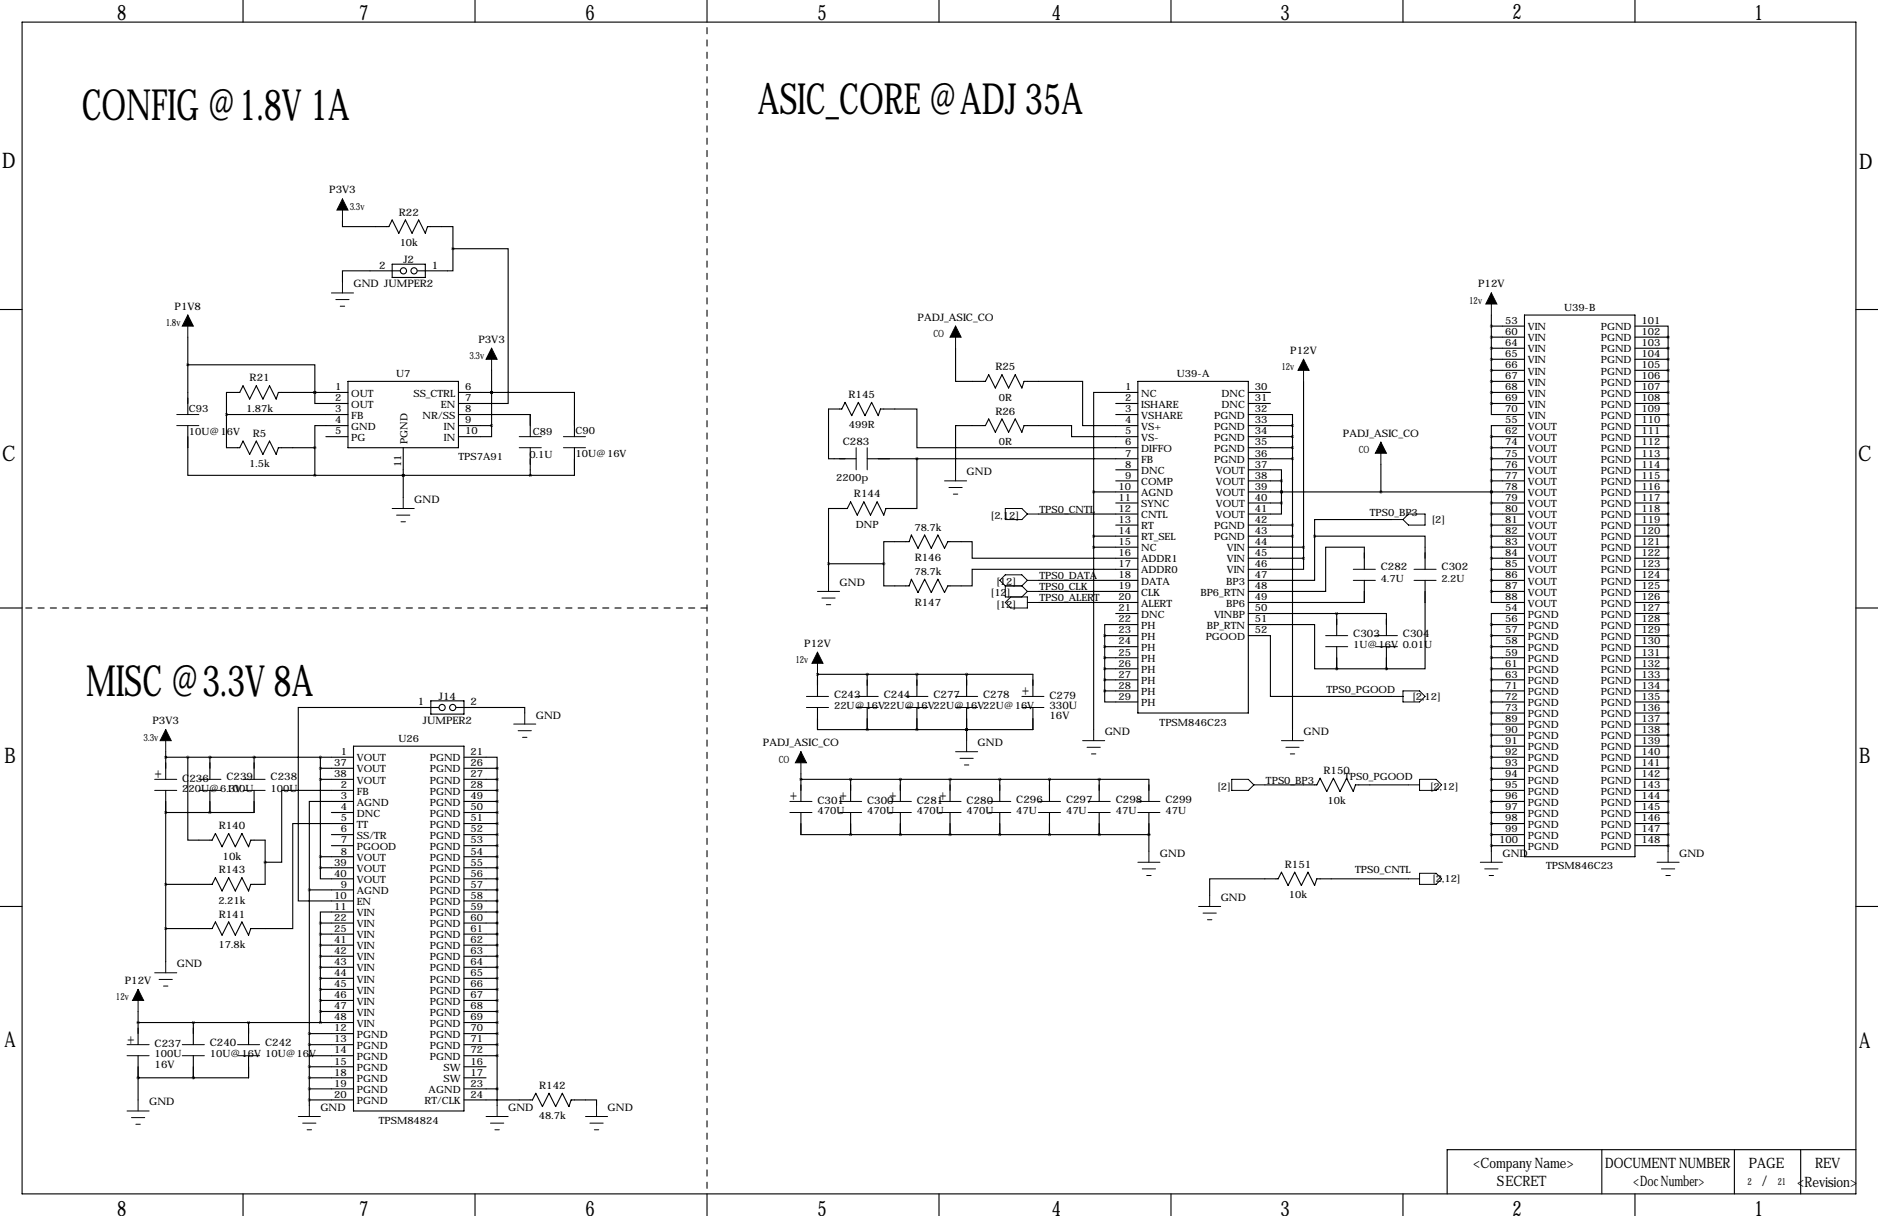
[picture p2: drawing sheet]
<svg xmlns="http://www.w3.org/2000/svg" width="432mm" height="279mm" viewBox="0 0 432 279" stroke-linecap="round" stroke-linejoin="round" font-family="sans-serif">
<g fill="none" stroke="#000" stroke-width=".25">
<path d="M5.1 5.1h421.6v269.2h-421.6zM55.9 0v5.1M109.2 0v5.1M162.6 0v5.1M215.9 0v5.1M269.2 0v5.1M322.6 0v5.1M375.9 0v5.1M78.7 50.8v1.3h10.7l.8-1.6 1.5 3.1 1.5-3.1 1.5 3.1 1.6-3.1 1.5 3.1 .5-1.5h5.8v5.1M104.1 57.2v5h-8.1M104.1 57.2h12.7v35.5h-11.4M0 71.1h5.1"/>
<path d="M43.2 77.5v17.7M90.2 60.7h7.6v3.1h-7.6zM91.9 62.2h-13.2v2.6M342.9 74.9h7.6M342.9 77.5h7.6M342.9 72.4v20.3M350.5 72.4h25.4v124.4h-25.4zM375.9 74.9h7.6v2.6M375.9 77.5h7.6M383.5 77.5v118.1M426.7 71.1h5.1M43.2 97.8v11.4h29.2"/>
<path d="M43.2 83.8h29.2v6.4M52.1 95.2h27.9M72.4 90.2h.1M72.4 90.2v2.5h7.6M80 97.8h-7.6v5.1M80 87.6h25.4v15.3h-25.4zM80 90.2h-16l-.5 1.5-1.5-3.1-1.5 3.1-1.6-3.1-1.5 3.1-1.5-3.1-.8 1.6h-3v12.7h3l.8-1.6 1.5 3.1 1.5-3.1 1.6 3.1 1.5-3.1 1.5 3.1 .5-1.5h8.4M105.4 90.2h7.6M105.4 95.2h16.5v5.1M105.4 97.8h7.6M113 97.8v2.5h-7.6M113 90.2h19.1v10.1"/>
<path d="M113 90.2h.1M113 85.1v12.7M219.7 80v7.6h6.9l.7-1.5 1.6 3.1 1.5-3.1 1.5 3.1 1.5-3.1 1.5 3.1 .6-1.6h13.4v10.2h12.7M256.5 92.7h5.1M256.5 95.2h5.1M261.6 90.2h-10.1v22.8M261.6 87.6h25.4v76.2h-25.4zM287 95.2h10.2v2.6M287 90.2h5.1M287 92.7h5.1M287 97.8h10.2M297.2 97.8v69.8"/>
<path d="M299.7 87.6v40.7M342.9 92.7v2.5h7.6M342.9 87.6h7.6M342.9 90.2h7.6M342.9 92.7h7.6M342.9 80h7.6M342.9 82.5h7.6M342.9 85.1h7.6M350.5 97.8h-7.6v2.5M375.9 87.6h7.6M375.9 90.2h7.6M375.9 92.7h7.6"/>
<path d="M375.9 95.2h7.6M375.9 97.8h7.6M375.9 80h7.6M375.9 82.5h7.6M375.9 85.1h7.6M72.4 109.2h49.5M72.4 102.9v6.3M74.9 100.3h5.1M92.7 109.2h.1M92.7 102.9v11.4M121.9 102.9v6.3M132.1 102.9v6.3h-10.2"/>
<path d="M199.4 105.4h62.2M210.8 105.4v11.4h-7.1l-.5 1.6-1.5-3.1-1.5 3.1-1.6-3.1-1.5 3.1-1.5-3.1-.8 1.5h-4.3v12.7M238.8 118.1h22.8M251.5 113h10.1M251.5 113v54.6M256.5 107.9h5.1M256.5 110.5h5.1M256.5 115.6h5.1M261.6 102.9h-50.8v-8.9h-8.4l-.5 1.5-1.5-3-1.5 3-1.5-3-1.6 3-1.5-3-.8 1.5h-3v11.4h6.3M261.6 100.3h-15.2v-2.5h-10.9l-.6 1.5-1.5-3-1.5 3-1.5-3-1.5 3-1.6-3-.7 1.5h-6.9v10.1M287 107.9h7.6v2.6M287 100.3h10.2"/>
<path d="M287 102.9h10.2M287 105.4h10.2M287 110.5h7.6M287 113h63.5M287 115.6h7.6M294.6 115.6v2.5h-7.6M294.6 113h.1M294.6 110.5v5.1M317.5 106.7v6.3M320 119.4h-17.7v3.8M342.9 113h.1M342.9 100.3h7.6"/>
<path d="M342.9 102.9h7.6M342.9 105.4h7.6M342.9 107.9h7.6M342.9 110.5h7.6M342.9 115.6h7.6M342.9 118.1h7.6M342.9 100.3v35.6M375.9 100.3h7.6M375.9 102.9h7.6M375.9 105.4h7.6M375.9 107.9h7.6M375.9 110.5h7.6"/>
<path d="M375.9 113h7.6M375.9 115.6h7.6M375.9 118.1h7.6M0 139.7h5.1M190.5 129.5v3.8M190.5 129.5h12.7M203.2 129.5v5.1h5.8l.5-1.5 1.6 3 1.5-3 1.5 3 1.5-3 1.6 3 .7-1.5h5.6v-3.8h38.1M238.8 133.3h22.8M238.8 135.9h22.8M238.8 138.4h22.8M251.5 123.2h10.1M251.5 125.7h10.1"/>
<path d="M256.5 120.7h5.1M261.6 128.3h-38.1v-3.8h-5.6l-.7 1.5-1.6-3.1-1.5 3.1-1.5-3.1-1.5 3.1-1.6-3.1-.5 1.6h-5.8v5M287 120.7h10.2M287 123.2h10.2M287 125.7h12.7M287 128.3h12.7M299.7 128.3v2.5h-12.7M302.3 123.2v10.1h-15.3M302.3 123.2h25.4v7.6M313.7 130.8v-5.1h-8.9v10.2h-17.8M313.7 133.3v5.1h-26.7M327.7 133.3v20.4h-8.9"/>
<path d="M342.9 135.9v2.5h7.6M342.9 120.7h7.6M342.9 123.2h7.6M342.9 125.7h7.6M342.9 128.3h7.6M342.9 130.8h7.6M342.9 133.3h7.6M342.9 135.9h7.6M375.9 120.7h7.6M375.9 123.2h7.6M375.9 125.7h7.6M375.9 128.3h7.6"/>
<path d="M375.9 130.8h7.6M375.9 133.3h7.6M375.9 135.9h7.6M375.9 138.4h7.6M426.7 139.7h5.1M188 154.9h.1M188 154.9v5.1M188 154.9h49.5v5.1M199.4 154.9h.1M199.4 154.9v5.1M210.8 154.9h.1M210.8 154.9v5.1"/>
<path d="M222.2 154.9h.1M222.2 154.9v5.1M254 158.8v2.5h7.6M254 146h7.6M254 148.6h7.6M254 151.1h7.6M254 153.7h7.6M254 156.2h7.6M254 158.8h7.6M254 146v12.8M256.5 141h5.1M261.6 143.5h-7.6v2.5"/>
<path d="M287 143.5h15.3v10.2h5M287 146h5.1v14h27.9M287 141h31.8v5M307.3 141h.1M307.3 153.7h.1M307.3 153.7h11.5M307.3 141v5M307.3 148.6v5.1M318.8 153.7h.1M318.8 148.6v5.1M342.9 143.5h7.6M342.9 146h7.6"/>
<path d="M342.9 148.6h7.6M342.9 151.1h7.6M342.9 153.7h7.6M342.9 156.2h7.6M342.9 158.8h7.6M342.9 143.5v52.1M350.5 141h-7.6v2.5M375.9 141h7.6M375.9 143.5h7.6M375.9 146h7.6M375.9 148.6h7.6M375.9 151.1h7.6"/>
<path d="M375.9 153.7h7.6M375.9 156.2h7.6M375.9 158.8h7.6M38.1 174h.1M38.1 174h43.2M38.1 172.7v6.4M43.2 174v19h5.6l.7-1.5 1.6 3.1 1.5-3.1 1.5 3.1 1.5-3.1 1.5 3.1 .6-1.6h3.3v10.2h-3.3l-.6 1.5-1.5-3-1.5 3-1.5-3-1.5 3-1.6-3-.7 1.5h-10.7M48.3 174h.1M48.3 174v5.1M58.4 174h.1M58.4 174v5.1M73.7 176.5h7.6"/>
<path d="M73.7 179.1h7.6M73.7 174v25.4M81.3 171.4h25.4v83.9h-25.4zM99.1 161h7.6v3.1h-7.6zM100.8 162.6h-32.2v44.4h12.7M104.9 162.6h15.7v1.2M106.7 174h7.6v2.5M106.7 176.5h7.6M106.7 179.1h7.6M114.3 176.5v77.5M184.1 179.1h.1M184.1 179.1h80.1v5"/>
<path d="M184.1 177.8v6.3M188 162.6v5h49.5v-5M195.6 179.1h.1M195.6 179.1v5M199.4 167.6h.1M199.4 162.6v5M207 179.1h.1M207 179.1v5M210.8 167.6h.1M210.8 162.6v5M218.4 179.1h.1M218.4 179.1v5"/>
<path d="M222.2 167.6h.1M222.2 162.6v7.6M229.9 179.1h.1M229.9 179.1v5M241.3 179.1h.1M241.3 179.1v5M252.7 179.1h.1M252.7 179.1v5M342.9 171.4h7.6M342.9 174h7.6M342.9 176.5h7.6M342.9 179.1h7.6"/>
<path d="M342.9 163.8h7.6M342.9 161.3h7.6M342.9 166.4h7.6M342.9 168.9h7.6M375.9 171.4h7.6M375.9 174h7.6M375.9 176.5h7.6M375.9 179.1h7.6M375.9 163.8h7.6M375.9 161.3h7.6M375.9 166.4h7.6M375.9 168.9h7.6"/>
<path d="M38.1 186.7h.1M38.1 181.6v39.4M48.3 186.7h.1M48.3 181.6v5.1M58.4 181.6v5.1h-20.3M73.7 199.4v2.5h7.6M73.7 196.8h7.6M73.7 199.4h7.6M76.2 186.7h5.1M76.2 191.8h5.1M76.2 194.3h5.1M81.3 181.6h-16.5v16.5h-3.8"/>
<path d="M81.3 189.2h-14v24.2h-9.6l-.6 1.5-1.5-3.1-1.5 3.1-1.5-3.1-1.5 3.1-1.6-3.1-.7 1.6h-10.7M81.3 184.1h-10.2v20.4M106.7 181.6h7.6M106.7 184.1h7.6M106.7 186.7h7.6M106.7 189.2h7.6M106.7 191.8h7.6M106.7 194.3h7.6M106.7 196.8h7.6M106.7 199.4h7.6M184.1 186.7v5.1h80.1M195.6 191.8h.1"/>
<path d="M195.6 186.7v5.1M207 191.8h.1M207 186.7v5.1M218.4 191.8h.1M218.4 186.7v5.1M229.9 191.8h.1M229.9 186.7v5.1M241.3 191.8h.1M241.3 186.7v5.1M252.7 191.8h.1M252.7 186.7v5.1M264.2 191.8h.1"/>
<path d="M264.2 186.7v8.9M290.8 180.3h12l.7-1.5 1.6 3.1 1.5-3.1 1.5 3.1 1.5-3.1 1.5 3.1 .6-1.6h12.1M342.9 181.6h7.6M342.9 184.1h7.6M342.9 186.7h7.6M342.9 189.2h7.6M342.9 191.8h7.6M342.9 194.3h7.6M375.9 181.6h7.6M375.9 184.1h7.6M375.9 186.7h7.6M375.9 189.2h7.6"/>
<path d="M375.9 191.8h7.6M375.9 194.3h7.6M0 208.3h5.1M71.1 204.5h10.2M71.1 204.5v49.5M73.7 212.1h7.6M73.7 214.6h7.6M73.7 217.2h7.6M73.7 219.7h7.6M73.7 212.1v22.8M81.3 209.5h-7.6v2.6M106.7 201.9h7.6"/>
<path d="M106.7 204.5h7.6M106.7 207h7.6M106.7 209.5h7.6M106.7 212.1h7.6M106.7 214.6h7.6M106.7 217.2h7.6M106.7 219.7h7.6M323.8 201.9h-21l-.5 1.6-1.6-3.1-1.5 3.1-1.5-3.1-1.5 3.1-1.6-3.1-.7 1.5h-15.8v3.8M426.7 208.3h5.1M31.7 234.9h.1M31.7 234.9h49.6M31.7 232.4v7.6"/>
<path d="M44.4 234.9h.1M44.4 234.9v5.1M57.1 234.9h.1M57.1 234.9v5.1M71.1 237.5h10.2M73.7 222.2h7.6M73.7 224.8h7.6M73.7 227.3h7.6M73.7 229.9h7.6M73.7 232.4h7.6M106.7 222.2h7.6M106.7 224.8h7.6"/>
<path d="M106.7 227.3h7.6M106.7 229.9h7.6M106.7 232.4h7.6M106.7 234.9h7.6M106.7 237.5h7.6M31.7 247.6h.1M31.7 242.6v10.1M44.4 247.6h.1M44.4 242.6v5M57.1 242.6v5h-25.4M71.1 240h10.2M71.1 242.6h10.2"/>
<path d="M71.1 245.1h10.2M71.1 247.6h10.2M71.1 250.2h10.2M71.1 252.7h10.2M106.7 252.7h15.7l.8-1.5 1.5 3.1 1.5-3.1 1.6 3.1 1.5-3.1 1.5 3.1 .5-1.6h5.9v1.3M106.7 240h7.6M106.7 242.6h7.6M106.7 245.1h5.1M106.7 247.6h5.1M106.7 250.2h7.6M55.9 274.3v5.1M109.2 274.3v5.1"/>
<path d="M162.6 274.3v5.1M215.9 274.3v5.1M269.2 274.3v5.1M322.6 274.3v5.1M368.3 264.2v10.1M375.9 274.3v5.1M398.8 264.2v10.1M414 264.2v10.1M426.7 264.2h-94v10.1"/>
<circle cx="92.8" cy="62.2" r=".71"/>
<circle cx="95.2" cy="62.2" r=".71"/>
<circle cx="101.7" cy="162.6" r=".71"/>
<circle cx="104.1" cy="162.6" r=".71"/>
</g>
<path d="M162.6 6.4v266.6M162.6 139.7h-157.5" fill="none" stroke="#000" stroke-width=".25" stroke-dasharray="1.4 1.4"/>
<g fill="none" stroke="#000" stroke-width=".23">
<path d="M78.7 45.7v5.1M43.2 72.4v5.1M76.2 67.3h5.1M77.2 68.8h3.1M78.2 70.4h1M78.7 64.8v2.5M219.7 74.9v5.1M342.9 67.3v5.1M40.6 95.2h5.1M40.6 97.8h5.1M113 80v5.1M299.7 82.5v5.1"/>
<path d="M90.2 116.8h5M91.2 118.4h3M92.2 119.9h1M92.7 114.3v2.5M119.4 102.9h5.1M119.4 100.3h5.1M129.5 102.9h5.1M129.5 100.3h5.1M196.8 102.9v5M199.4 102.9v5M217.2 110.5h5M218.2 112h3"/>
<path d="M219.2 113.5h1M219.7 107.9v2.6M231.1 116.8h3.8l1.3 1.3-1.3 1.3h-3.8zM236.2 118.1h2.6M317.5 101.6v5.1M320 119.4h2.6M323.8 118.1h3.9v2.6h-3.9l-1.2-1.3zM188 135.9h5M189 137.4h3M190 138.9h1M190.5 133.3v2.6M231.1 134.6v2.6h5.1v2.5h-3.8l-1.3-1.3 1.3-1.2"/>
<path d="M231.1 134.6h3.8M234.9 134.6l1.3 1.3M236.2 133.3h2.6M236.2 135.9h2.6M236.2 135.9l-1.3 1.3M236.2 133.3l-1.3-1.2h-3.8l-1.2 1.2 1.2 1.3M236.2 133.3l-1.3 1.3M236.2 138.4h2.6M311.1 130.8h5.1M311.1 133.3h5.1M325.1 130.8h5.1M325.1 133.3h5.1"/>
<path d="M188 149.9v5M304.8 146h5.1M304.8 148.6h5.1M316.2 146h5.1M316.2 148.6h5.1M322.6 158.8h3.8l1.3 1.2-1.3 1.3h-3.8zM35.6 179.1h5M38.1 167.6v5.1M45.7 179.1h5.1M55.9 179.1h5.1M118.1 166.4h5.1M119.1 167.9h3.1"/>
<path d="M120.1 169.4h1.1M120.6 163.8v2.6M184.1 172.7v5.1M185.4 160h5.1M185.4 162.6h5.1M196.8 160h5.1M196.8 162.6h5.1M208.3 160h5.1M208.3 162.6h5.1M219.7 160h5.1M219.7 162.6h5.1M219.7 172.7h5.1"/>
<path d="M220.7 174.2h3.1M221.7 175.8h1.1M222.2 170.2v2.5M234.9 160h5.1M234.9 162.6h5.1M248.9 170.2h5.1M249.9 171.7h3.1M251 173.2h1M251.5 167.6v2.6M283.2 179.1h3.8l1.3 1.2-1.3 1.3h-3.8zM294.6 170.2h5.1M295.7 171.7h3"/>
<path d="M296.7 173.2h1M297.2 167.6v2.6M320 160h2.6M326.4 179.1h3.8l1.3 1.2-1.3 1.3h-3.8zM35.6 181.6h5M45.7 181.6h5.1M55.9 181.6h5.1M181.6 184.1h5.1M181.6 186.7h5.1M193 184.1h5.1M193 186.7h5.1M204.5 184.1h5"/>
<path d="M204.5 186.7h5M215.9 184.1h5.1M215.9 186.7h5.1M227.3 184.1h5.1M227.3 186.7h5.1M238.8 184.1h5M238.8 186.7h5M250.2 184.1h5.1M250.2 186.7h5.1M261.6 184.1h5.1M261.6 186.7h5.1M261.6 198.1h5.1"/>
<path d="M262.6 199.6h3.1M264.2 195.6v2.5M288.3 180.3h2.5M323.8 180.3h2.6M340.4 198.1h5M341.4 199.6h3M342.9 195.6v2.5M381 198.1h5.1M382 199.6h3.1M383.5 195.6v2.5M263.7 201.2h1M275.6 208.3h5.1"/>
<path d="M276.6 209.8h3.1M277.6 211.3h1M278.1 205.7v2.6M323.8 201.9h2.6M326.4 200.7h3.8l1.3 1.2-1.3 1.3h-3.8zM342.4 201.2h1M383 201.2h1M31.7 227.3v5.1M35.6 223.5h5M36.6 225h3M37.6 226.6h1M38.1 221v2.5"/>
<path d="M29.2 240h5.1M29.2 242.6h5.1M29.2 255.3h5.1M30.2 256.8h3.1M31.2 258.3h1.1M31.7 252.7v2.6M41.9 240h5.1M41.9 242.6h5.1M54.6 240h5.1M54.6 242.6h5.1M68.6 256.5h5.1M69.6 258.1h3"/>
<path d="M70.6 259.6h1M71.1 254v2.5M111.8 256.5h5M112.8 258.1h3M113.8 259.6h1M114.3 254v2.5M134.6 256.5h5.1M135.6 258.1h3.1M136.7 259.6h1M137.2 254v2.5"/>
</g>
<path d="M78.7 45.7l1.3 2.6h-2.5zM43.2 72.4l1.2 2.5h-2.5zM219.7 74.9l1.3 2.6h-2.6zM342.9 67.3l1.3 2.5h-2.6zM113 80l1.3 2.5h-2.5zM299.7 82.5l1.3 2.6h-2.6zM317.5 101.6l1.3 2.5h-2.6zM188 149.9l1.2 2.5h-2.5zM38.1 167.6l1.3 2.6h-2.6zM184.1 172.7l1.3 2.6h-2.5zM31.7 227.3l1.3 2.6h-2.5z" fill="#000" stroke="#000" stroke-width=".23"/>
<path d="M48.2 174a.05 .05 0 0 0 .1 0 .05 .05 0 0 0-.1 0zM73.6 174a.05 .05 0 0 0 .1 0 .05 .05 0 0 0-.1 0zM73.6 176.5a.05 .05 0 0 0 .1 0 .05 .05 0 0 0-.1 0zM73.6 179.1a.05 .05 0 0 0 .1 0 .05 .05 0 0 0-.1 0zM73.6 196.9a.05 .05 0 0 0 .1 0 .05 .05 0 0 0-.1 0zM73.6 199.4a.05 .05 0 0 0 .1 0 .05 .05 0 0 0-.1 0zM60.9 198.1a.05 .05 0 0 0 .1 0 .05 .05 0 0 0-.1 0zM73.6 212.1a.05 .05 0 0 0 .1 0 .05 .05 0 0 0-.1 0zM73.6 214.6a.05 .05 0 0 0 .1 0 .05 .05 0 0 0-.1 0zM73.6 217.2a.05 .05 0 0 0 .1 0 .05 .05 0 0 0-.1 0zM73.6 219.7a.05 .05 0 0 0 .1 0 .05 .05 0 0 0-.1 0zM73.6 222.3a.05 .05 0 0 0 .1 0 .05 .05 0 0 0-.1 0zM73.6 224.8a.05 .05 0 0 0 .1 0 .05 .05 0 0 0-.1 0zM73.6 227.3a.05 .05 0 0 0 .1 0 .05 .05 0 0 0-.1 0zM73.6 229.9a.05 .05 0 0 0 .1 0 .05 .05 0 0 0-.1 0zM73.6 232.4a.05 .05 0 0 0 .1 0 .05 .05 0 0 0-.1 0zM73.6 235a.05 .05 0 0 0 .1 0 .05 .05 0 0 0-.1 0zM57.1 235a.05 .05 0 0 0 .1 0 .05 .05 0 0 0-.1 0zM44.4 235a.05 .05 0 0 0 .1 0 .05 .05 0 0 0-.1 0zM44.4 247.7a.05 .05 0 0 0 .1 0 .05 .05 0 0 0-.1 0zM48.2 186.7a.05 .05 0 0 0 .1 0 .05 .05 0 0 0-.1 0zM31.7 247.7a.05 .05 0 0 0 .1 0 .05 .05 0 0 0-.1 0zM187.9 154.9a.05 .05 0 0 0 .1 0 .05 .05 0 0 0-.1 0zM222.2 167.6a.05 .05 0 0 0 .1 0 .05 .05 0 0 0-.1 0zM222.2 154.9a.05 .05 0 0 0 .1 0 .05 .05 0 0 0-.1 0zM222.2 167.6a.05 .05 0 0 0 .1 0 .05 .05 0 0 0-.1 0zM252.7 179.1a.05 .05 0 0 0 .1 0 .05 .05 0 0 0-.1 0zM252.7 191.8a.05 .05 0 0 0 .1 0 .05 .05 0 0 0-.1 0zM264.1 191.8a.05 .05 0 0 0 .1 0 .05 .05 0 0 0-.1 0zM229.8 179.1a.05 .05 0 0 0 .1 0 .05 .05 0 0 0-.1 0zM229.8 191.8a.05 .05 0 0 0 .1 0 .05 .05 0 0 0-.1 0zM218.4 191.8a.05 .05 0 0 0 .1 0 .05 .05 0 0 0-.1 0zM218.4 179.1a.05 .05 0 0 0 .1 0 .05 .05 0 0 0-.1 0zM294.6 115.6a.05 .05 0 0 0 .1 0 .05 .05 0 0 0-.1 0zM294.6 113a.05 .05 0 0 0 .1 0 .05 .05 0 0 0-.1 0zM294.6 110.5a.05 .05 0 0 0 .1 0 .05 .05 0 0 0-.1 0zM251.4 123.2a.05 .05 0 0 0 .1 0 .05 .05 0 0 0-.1 0zM307.3 141a.05 .05 0 0 0 .1 0 .05 .05 0 0 0-.1 0zM307.3 153.7a.05 .05 0 0 0 .1 0 .05 .05 0 0 0-.1 0zM318.7 153.7a.05 .05 0 0 0 .1 0 .05 .05 0 0 0-.1 0zM383.5 194.3a.05 .05 0 0 0 .1 0 .05 .05 0 0 0-.1 0zM383.5 191.8a.05 .05 0 0 0 .1 0 .05 .05 0 0 0-.1 0zM383.5 189.2a.05 .05 0 0 0 .1 0 .05 .05 0 0 0-.1 0zM383.5 186.7a.05 .05 0 0 0 .1 0 .05 .05 0 0 0-.1 0zM383.5 184.2a.05 .05 0 0 0 .1 0 .05 .05 0 0 0-.1 0zM383.5 181.6a.05 .05 0 0 0 .1 0 .05 .05 0 0 0-.1 0zM383.5 179.1a.05 .05 0 0 0 .1 0 .05 .05 0 0 0-.1 0zM383.5 176.5a.05 .05 0 0 0 .1 0 .05 .05 0 0 0-.1 0zM383.5 174a.05 .05 0 0 0 .1 0 .05 .05 0 0 0-.1 0zM383.5 171.5a.05 .05 0 0 0 .1 0 .05 .05 0 0 0-.1 0zM383.5 168.9a.05 .05 0 0 0 .1 0 .05 .05 0 0 0-.1 0zM383.5 166.4a.05 .05 0 0 0 .1 0 .05 .05 0 0 0-.1 0zM383.5 163.8a.05 .05 0 0 0 .1 0 .05 .05 0 0 0-.1 0zM383.5 161.3a.05 .05 0 0 0 .1 0 .05 .05 0 0 0-.1 0zM383.5 158.8a.05 .05 0 0 0 .1 0 .05 .05 0 0 0-.1 0zM383.5 156.2a.05 .05 0 0 0 .1 0 .05 .05 0 0 0-.1 0zM383.5 153.7a.05 .05 0 0 0 .1 0 .05 .05 0 0 0-.1 0zM383.5 151.1a.05 .05 0 0 0 .1 0 .05 .05 0 0 0-.1 0zM383.5 148.6a.05 .05 0 0 0 .1 0 .05 .05 0 0 0-.1 0zM383.5 146.1a.05 .05 0 0 0 .1 0 .05 .05 0 0 0-.1 0zM383.5 143.5a.05 .05 0 0 0 .1 0 .05 .05 0 0 0-.1 0zM383.5 141a.05 .05 0 0 0 .1 0 .05 .05 0 0 0-.1 0zM383.5 138.4a.05 .05 0 0 0 .1 0 .05 .05 0 0 0-.1 0zM383.5 135.9a.05 .05 0 0 0 .1 0 .05 .05 0 0 0-.1 0zM383.5 133.4a.05 .05 0 0 0 .1 0 .05 .05 0 0 0-.1 0zM383.5 130.8a.05 .05 0 0 0 .1 0 .05 .05 0 0 0-.1 0zM383.5 128.3a.05 .05 0 0 0 .1 0 .05 .05 0 0 0-.1 0zM383.5 125.7a.05 .05 0 0 0 .1 0 .05 .05 0 0 0-.1 0zM383.5 123.2a.05 .05 0 0 0 .1 0 .05 .05 0 0 0-.1 0zM383.5 120.7a.05 .05 0 0 0 .1 0 .05 .05 0 0 0-.1 0zM383.5 118.1a.05 .05 0 0 0 .1 0 .05 .05 0 0 0-.1 0zM383.5 115.6a.05 .05 0 0 0 .1 0 .05 .05 0 0 0-.1 0zM383.5 113a.05 .05 0 0 0 .1 0 .05 .05 0 0 0-.1 0zM383.5 110.5a.05 .05 0 0 0 .1 0 .05 .05 0 0 0-.1 0zM383.5 108a.05 .05 0 0 0 .1 0 .05 .05 0 0 0-.1 0zM383.5 105.4a.05 .05 0 0 0 .1 0 .05 .05 0 0 0-.1 0zM383.5 102.9a.05 .05 0 0 0 .1 0 .05 .05 0 0 0-.1 0zM383.5 100.3a.05 .05 0 0 0 .1 0 .05 .05 0 0 0-.1 0zM383.5 97.8a.05 .05 0 0 0 .1 0 .05 .05 0 0 0-.1 0zM383.5 95.3a.05 .05 0 0 0 .1 0 .05 .05 0 0 0-.1 0zM383.5 92.7a.05 .05 0 0 0 .1 0 .05 .05 0 0 0-.1 0zM383.5 90.2a.05 .05 0 0 0 .1 0 .05 .05 0 0 0-.1 0zM383.5 87.6a.05 .05 0 0 0 .1 0 .05 .05 0 0 0-.1 0zM383.5 85.1a.05 .05 0 0 0 .1 0 .05 .05 0 0 0-.1 0zM383.5 82.6a.05 .05 0 0 0 .1 0 .05 .05 0 0 0-.1 0zM383.5 80a.05 .05 0 0 0 .1 0 .05 .05 0 0 0-.1 0zM383.5 77.5a.05 .05 0 0 0 .1 0 .05 .05 0 0 0-.1 0zM294.6 113a.05 .05 0 0 0 .1 0 .05 .05 0 0 0-.1 0zM302.2 123.2a.05 .05 0 0 0 .1 0 .05 .05 0 0 0-.1 0zM31.7 235a.05 .05 0 0 0 .1 0 .05 .05 0 0 0-.1 0zM184.1 179.1a.05 .05 0 0 0 .1 0 .05 .05 0 0 0-.1 0zM251.4 113a.05 .05 0 0 0 .1 0 .05 .05 0 0 0-.1 0zM251.4 125.7a.05 .05 0 0 0 .1 0 .05 .05 0 0 0-.1 0zM113 97.8a.05 .05 0 0 0 .1 0 .05 .05 0 0 0-.1 0zM113 90.2a.05 .05 0 0 0 .1 0 .05 .05 0 0 0-.1 0zM113 90.2a.05 .05 0 0 0 .1 0 .05 .05 0 0 0-.1 0zM52 95.3a.05 .05 0 0 0 .1 0 .05 .05 0 0 0-.1 0zM104.1 57.2a.05 .05 0 0 0 .1 0 .05 .05 0 0 0-.1 0z" fill="#000" stroke="#000" stroke-width=".63"/>
<g font-size="9.9">
<text x="18.8" y="27.7">CONFIG @1.8V 1A</text>
<text x="174.2" y="26.2">ASIC_CORE @ADJ 35A</text>
<text x="19.8" y="160">MISC @3.3V 8A</text>
</g>
<g font-size="4.9">
<text x="26.9" y="4.6">8</text>
<text x="82.5" y="4.6">7</text>
<text x="134.6" y="4.6">6</text>
<text x="188" y="4.6">5</text>
<text x="241.8" y="4.6">4</text>
<text x="294.4" y="4.6">3</text>
<text x="347.7" y="4.3">2</text>
<text x="403.4" y="4.6">1</text>
<text x=".5" y="38.6">D</text>
<text x="427.5" y="38.9">D</text>
<text x=".5" y="105.9">C</text>
<text x="427.2" y="105.9">C</text>
<text x="1" y="175.3">B</text>
<text x="427.5" y="175.3">B</text>
<text x="1" y="240.5">A</text>
<text x="427.5" y="240.8">A</text>
<text x="26.9" y="279.3">8</text>
<text x="82.5" y="279.3">7</text>
<text x="134.6" y="279.3">6</text>
<text x="188" y="279.3">5</text>
<text x="241.8" y="279.3">4</text>
<text x="294.4" y="279.3">3</text>
<text x="347.7" y="279.3">2</text>
<text x="403.4" y="279.3">1</text>
</g>
<g font-size="3.6">
<text x="234.9" y="159.8">+</text>
<text x="35.6" y="178.8">+</text>
<text x="181.6" y="183.9">+</text>
<text x="193" y="183.9">+</text>
<text x="204.5" y="183.9">+</text>
<text x="215.9" y="183.9">+</text>
<text x="29.2" y="239.8">+</text>
</g>
<g font-size="3.3">
<text x="338.7" y="268.3">&lt;Company Name&gt;</text>
<text x="369.1" y="268.5">DOCUMENT NUMBER</text>
<text x="402.1" y="268.5">PAGE</text>
<text x="417.3" y="268.5">REV</text>
<text x="344.2" y="272.5">SECRET</text>
<text x="375.5" y="272.5">&lt;Doc Number&gt;</text>
<text x="405.1" y="272.5">/</text>
<text x="413.2" y="272.6">&lt;Revision&gt;</text>
</g>
<g font-size="2.4">
<text x="75.7" y="44.4">P3V3</text>
<text x="91.7" y="49.5">R22</text>
<text x="87.2" y="61.7">2</text>
<text x="92.8" y="60.5">J2</text>
<text x="99.3" y="61.7">1</text>
<text x="40.1" y="71.1">P1V8</text>
<text x="81.3" y="66">GND JUMPER2</text>
<text x="339.9" y="66">P12V</text>
<text x="211" y="73.7">PADJ_ASIC_CO</text>
<text x="110" y="78.7">P3V3</text>
<text x="296.7" y="81.3">P12V</text>
<text x="57.4" y="87.6">R21</text>
<text x="228.9" y="85.1">R25</text>
<text x="195.1" y="91.4">R145</text>
<text x="228.9" y="95.2">R26</text>
<text x="58.1" y="100.3">R5</text>
<text x="308.8" y="100.3">PADJ_ASIC_CO</text>
<text x="193.8" y="102.3">C283</text>
<text x="222.2" y="109.2">GND</text>
<text x="95.2" y="115.6">GND</text>
<text x="196.3" y="114.3">R144</text>
<text x="210.3" y="129">R146</text>
<text x="317.5" y="131.1">C282</text>
<text x="331.5" y="131.1">C302</text>
<text x="193" y="134.6">GND</text>
<text x="210.3" y="139.1">R147</text>
<text x="184.9" y="148.6">P12V</text>
<text x="311.1" y="146.3">C303</text>
<text x="322.6" y="146.3">C304</text>
<text x="100.9" y="160.8">J14</text>
<text x="191.8" y="160.3">C243</text>
<text x="203.2" y="160.3">C244</text>
<text x="214.6" y="160.3">C277</text>
<text x="226.1" y="160.3">C278</text>
<text x="241.3" y="160.5">C279</text>
<text x="35.1" y="166.4">P3V3</text>
<text x="96.1" y="162.1">1</text>
<text x="97.3" y="166.3">JUMPER2</text>
<text x="108.2" y="162.1">2</text>
<text x="123.2" y="165.1">GND</text>
<text x="241.3" y="163">330U</text>
<text x="241.3" y="165.3">16V</text>
<text x="175.4" y="171.4">PADJ_ASIC_CO</text>
<text x="224.8" y="171.4">GND</text>
<text x="254" y="168.9">GND</text>
<text x="299.7" y="168.9">GND</text>
<text x="41.9" y="179.6">C236</text>
<text x="52.1" y="179.3">C239</text>
<text x="62.2" y="179.3">C238</text>
<text x="304.3" y="177.8">R150</text>
<text x="188" y="184.7">C301</text>
<text x="199.4" y="184.7">C300</text>
<text x="210.8" y="184.7">C281</text>
<text x="222.2" y="184.7">C280</text>
<text x="233.7" y="184.4">C296</text>
<text x="245.1" y="184.4">C297</text>
<text x="256.5" y="184.4">C298</text>
<text x="268" y="184.4">C299</text>
<text x="50.3" y="190.5">R140</text>
<text x="51.2" y="197.6">10k</text>
<text x="266.7" y="196.8">GND</text>
<text x="345.4" y="196.8">GND</text>
<text x="386.1" y="196.8">GND</text>
<text x="50.3" y="200.7">R143</text>
<text x="295.4" y="199.4">R151</text>
<text x="280.7" y="207">GND</text>
<text x="50.3" y="210.8">R141</text>
<text x="28.7" y="226.1">P12V</text>
<text x="40.6" y="222.2">GND</text>
<text x="35.6" y="240.5">C237</text>
<text x="35.6" y="245.3">16V</text>
<text x="48.3" y="240.3">C240</text>
<text x="61" y="240.3">C242</text>
<text x="124" y="250.2">R142</text>
<text x="34.3" y="254">GND</text>
<text x="73.7" y="255.3">GND</text>
<text x="116.8" y="255.3">GND</text>
<text x="139.7" y="255.3">GND</text>
</g>
<g font-size="2.3">
<text x="80.4" y="48.3">3.3v</text>
<text x="91.9" y="56.5">10k</text>
<text x="337.8" y="69.8">12v</text>
<text x="359.6" y="71.4">U39-B</text>
<text x="38.1" y="74.9">1.8v</text>
<text x="214.6" y="77.5">CO</text>
<text x="346.1" y="74.4">53</text>
<text x="346.1" y="77">60</text>
<text x="351.3" y="75.9">VIN</text>
<text x="368" y="75.9">PGND</text>
<text x="377.4" y="74.4">101</text>
<text x="377.4" y="77">102</text>
<text x="107.9" y="82.5">3.3v</text>
<text x="346.1" y="79.5">64</text>
<text x="346.1" y="82">65</text>
<text x="351.3" y="78.4">VIN</text>
<text x="351.3" y="81">VIN</text>
<text x="351.3" y="83.5">VIN</text>
<text x="368" y="78.4">PGND</text>
<text x="368" y="81">PGND</text>
<text x="368" y="83.5">PGND</text>
<text x="377.4" y="79.5">103</text>
<text x="377.4" y="82">104</text>
<text x="77.1" y="89.7">1</text>
<text x="91.1" y="86.6">U7</text>
<text x="106.9" y="89.7">6</text>
<text x="258.7" y="89.7">1</text>
<text x="270.6" y="86.6">U39-A</text>
<text x="288.5" y="89.7">30</text>
<text x="294.6" y="85.1">12v</text>
<text x="346.1" y="84.6">66</text>
<text x="346.1" y="87.1">67</text>
<text x="346.1" y="89.7">68</text>
<text x="351.3" y="86">VIN</text>
<text x="351.3" y="88.6">VIN</text>
<text x="368" y="86">PGND</text>
<text x="368" y="88.6">PGND</text>
<text x="377.4" y="84.6">105</text>
<text x="377.4" y="87.1">106</text>
<text x="377.4" y="89.7">107</text>
<text x="43.4" y="94.7">C93</text>
<text x="56.6" y="94.6">1.87k</text>
<text x="77.1" y="92.2">2</text>
<text x="77.1" y="94.7">3</text>
<text x="80.8" y="91.1">OUT</text>
<text x="80.8" y="93.7">OUT</text>
<text x="95" y="91.1">SS_CTRL</text>
<text x="101.4" y="93.7">EN</text>
<text x="106.9" y="92.2">7</text>
<text x="106.9" y="94.7">8</text>
<text x="229.6" y="92.1">0R</text>
<text x="258.7" y="92.2">2</text>
<text x="258.7" y="94.7">3</text>
<text x="262.4" y="91.1">NC</text>
<text x="262.4" y="93.7">ISHARE</text>
<text x="280.9" y="91.1">DNC</text>
<text x="280.9" y="93.7">DNC</text>
<text x="288.5" y="92.2">31</text>
<text x="288.5" y="94.7">32</text>
<text x="346.1" y="92.2">69</text>
<text x="346.1" y="94.7">70</text>
<text x="351.3" y="91.1">VIN</text>
<text x="351.3" y="93.7">VIN</text>
<text x="368" y="91.1">PGND</text>
<text x="368" y="93.7">PGND</text>
<text x="377.4" y="92.2">108</text>
<text x="377.4" y="94.7">109</text>
<text x="43.4" y="100">10U@16V</text>
<text x="77.1" y="97.3">4</text>
<text x="77.1" y="99.8">5</text>
<text x="80.8" y="96.2">FB</text>
<text x="80.8" y="98.7">GND</text>
<text x="80.8" y="101.3">PG</text>
<text x="97.2" y="96.2">NR/SS</text>
<text x="102.1" y="98.7">IN</text>
<text x="102.1" y="101.3">IN</text>
<text x="106.9" y="97.3">9</text>
<text x="106.9" y="99.8">10</text>
<text x="122.5" y="100">C89</text>
<text x="132.3" y="99.8">C90</text>
<text x="195.2" y="98.4">499R</text>
<text x="258.7" y="97.3">4</text>
<text x="258.7" y="99.8">5</text>
<text x="262.4" y="96.2">VSHARE</text>
<text x="262.4" y="98.7">VS+</text>
<text x="262.4" y="101.3">VS-</text>
<text x="279.1" y="96.2">PGND</text>
<text x="279.1" y="98.7">PGND</text>
<text x="279.1" y="101.3">PGND</text>
<text x="288.5" y="97.3">33</text>
<text x="288.5" y="99.8">34</text>
<text x="346.1" y="97.3">55</text>
<text x="346.1" y="99.8">62</text>
<text x="351.3" y="96.2">VIN</text>
<text x="351.3" y="98.7">VOUT</text>
<text x="351.3" y="101.3">VOUT</text>
<text x="368" y="96.2">PGND</text>
<text x="368" y="98.7">PGND</text>
<text x="368" y="101.3">PGND</text>
<text x="377.4" y="97.3">110</text>
<text x="377.4" y="99.8">111</text>
<text x="57.3" y="107.3">1.5k</text>
<text x="92.2" y="107.3" transform="rotate(-90 92.2 107.3)">11</text>
<text x="93.7" y="102.1" transform="rotate(-90 93.7 102.1)">PGND</text>
<text x="105.4" y="105.8">TPS7A91</text>
<text x="121.8" y="105.2">0.1U</text>
<text x="132.3" y="105">10U@16V</text>
<text x="229.6" y="102.2">0R</text>
<text x="258.7" y="102.4">6</text>
<text x="258.7" y="104.9">7</text>
<text x="258.7" y="107.4">8</text>
<text x="262.4" y="103.8">DIFFO</text>
<text x="262.4" y="106.4">FB</text>
<text x="279.1" y="103.8">PGND</text>
<text x="279.1" y="106.4">PGND</text>
<text x="288.5" y="102.4">35</text>
<text x="288.5" y="104.9">36</text>
<text x="288.5" y="107.4">37</text>
<text x="312.4" y="104.1">CO</text>
<text x="346.1" y="102.4">74</text>
<text x="346.1" y="104.9">75</text>
<text x="346.1" y="107.4">76</text>
<text x="351.3" y="103.8">VOUT</text>
<text x="351.3" y="106.4">VOUT</text>
<text x="368" y="103.8">PGND</text>
<text x="368" y="106.4">PGND</text>
<text x="377.4" y="102.4">112</text>
<text x="377.4" y="104.9">113</text>
<text x="377.4" y="107.4">114</text>
<text x="192.3" y="110.5">2200p</text>
<text x="257.2" y="112.5">10</text>
<text x="258.7" y="110">9</text>
<text x="262.4" y="108.9">DNC</text>
<text x="262.4" y="111.4">COMP</text>
<text x="262.4" y="114">AGND</text>
<text x="279.6" y="108.9">VOUT</text>
<text x="279.6" y="111.4">VOUT</text>
<text x="279.6" y="114">VOUT</text>
<text x="288.5" y="110">38</text>
<text x="288.5" y="112.5">39</text>
<text x="346.1" y="110">77</text>
<text x="346.1" y="112.5">78</text>
<text x="351.3" y="108.9">VOUT</text>
<text x="351.3" y="111.4">VOUT</text>
<text x="351.3" y="114">VOUT</text>
<text x="368" y="108.9">PGND</text>
<text x="368" y="111.4">PGND</text>
<text x="368" y="114">PGND</text>
<text x="377.4" y="110">115</text>
<text x="377.4" y="112.5">116</text>
<text x="227.8" y="119.3">[2,12]</text>
<text x="239" y="117.9">TPS0_CNTL</text>
<text x="257.2" y="115.1">11</text>
<text x="257.2" y="117.6">12</text>
<text x="262.4" y="116.5">SYNC</text>
<text x="262.4" y="119.1">CNTL</text>
<text x="279.6" y="116.5">VOUT</text>
<text x="279.6" y="119.1">VOUT</text>
<text x="288.5" y="115.1">40</text>
<text x="288.5" y="117.6">41</text>
<text x="315" y="118.6">TPS0_BP3</text>
<text x="346.1" y="115.1">79</text>
<text x="346.1" y="117.6">80</text>
<text x="351.3" y="116.5">VOUT</text>
<text x="351.3" y="119.1">VOUT</text>
<text x="368" y="116.5">PGND</text>
<text x="368" y="119.1">PGND</text>
<text x="377.4" y="115.1">117</text>
<text x="377.4" y="117.6">118</text>
<text x="196.8" y="121.3">DNP</text>
<text x="210.3" y="121.9">78.7k</text>
<text x="257.2" y="120.1">13</text>
<text x="257.2" y="122.7">14</text>
<text x="257.2" y="125.2">15</text>
<text x="262.4" y="121.6">RT</text>
<text x="262.4" y="124.1">RT_SEL</text>
<text x="279.1" y="121.6">PGND</text>
<text x="279.1" y="124.1">PGND</text>
<text x="288.5" y="120.1">42</text>
<text x="288.5" y="122.7">43</text>
<text x="288.5" y="125.2">44</text>
<text x="329.2" y="120.3">[2]</text>
<text x="346.1" y="120.1">81</text>
<text x="346.1" y="122.7">82</text>
<text x="346.1" y="125.2">83</text>
<text x="351.3" y="121.6">VOUT</text>
<text x="351.3" y="124.1">VOUT</text>
<text x="368" y="121.6">PGND</text>
<text x="368" y="124.1">PGND</text>
<text x="377.4" y="120.1">119</text>
<text x="377.4" y="122.7">120</text>
<text x="377.4" y="125.2">121</text>
<text x="257.2" y="127.8">16</text>
<text x="257.2" y="130.3">17</text>
<text x="262.4" y="126.7">NC</text>
<text x="262.4" y="129.2">ADDR1</text>
<text x="262.4" y="131.8">ADDR0</text>
<text x="282.1" y="126.7">VIN</text>
<text x="282.1" y="129.2">VIN</text>
<text x="282.1" y="131.8">VIN</text>
<text x="288.5" y="127.8">45</text>
<text x="288.5" y="130.3">46</text>
<text x="346.1" y="127.8">84</text>
<text x="346.1" y="130.3">85</text>
<text x="351.3" y="126.7">VOUT</text>
<text x="351.3" y="129.2">VOUT</text>
<text x="351.3" y="131.8">VOUT</text>
<text x="368" y="126.7">PGND</text>
<text x="368" y="129.2">PGND</text>
<text x="368" y="131.8">PGND</text>
<text x="377.4" y="127.8">122</text>
<text x="377.4" y="130.3">123</text>
<text x="210.3" y="132.1">78.7k</text>
<text x="227.8" y="137">[12]</text>
<text x="229.1" y="134.5">[12]</text>
<text x="239" y="135.6">TPS0_CLK</text>
<text x="239" y="133.1">TPS0_DATA</text>
<text x="257.2" y="132.8">18</text>
<text x="257.2" y="135.4">19</text>
<text x="257.2" y="137.9">20</text>
<text x="262.4" y="134.3">DATA</text>
<text x="262.4" y="136.8">CLK</text>
<text x="276" y="136.8">BP6_RTN</text>
<text x="281.9" y="134.3">BP3</text>
<text x="288.5" y="132.8">47</text>
<text x="288.5" y="135.4">48</text>
<text x="288.5" y="137.9">49</text>
<text x="317.5" y="133.7">4.7U</text>
<text x="331.5" y="133.7">2.2U</text>
<text x="346.1" y="132.8">86</text>
<text x="346.1" y="135.4">87</text>
<text x="346.1" y="137.9">88</text>
<text x="351.3" y="134.3">VOUT</text>
<text x="351.3" y="136.8">VOUT</text>
<text x="368" y="134.3">PGND</text>
<text x="368" y="136.8">PGND</text>
<text x="377.4" y="132.8">124</text>
<text x="377.4" y="135.4">125</text>
<text x="377.4" y="137.9">126</text>
<text x="229.1" y="139.6">[12]</text>
<text x="239" y="138.2">TPS0_ALERT</text>
<text x="257.2" y="140.5">21</text>
<text x="257.2" y="143">22</text>
<text x="262.4" y="139.4">ALERT</text>
<text x="262.4" y="141.9">DNC</text>
<text x="279.1" y="141.9">VINBP</text>
<text x="281.9" y="139.4">BP6</text>
<text x="288.5" y="140.5">50</text>
<text x="288.5" y="143">51</text>
<text x="346.1" y="140.5">54</text>
<text x="346.1" y="143">56</text>
<text x="351.3" y="139.4">VOUT</text>
<text x="351.3" y="141.9">PGND</text>
<text x="368" y="139.4">PGND</text>
<text x="368" y="141.9">PGND</text>
<text x="377.4" y="140.5">127</text>
<text x="377.4" y="143">128</text>
<text x="257.2" y="145.5">23</text>
<text x="257.2" y="148.1">24</text>
<text x="262.4" y="144.5">PH</text>
<text x="262.4" y="147">PH</text>
<text x="262.4" y="149.5">PH</text>
<text x="277.2" y="147">PGOOD</text>
<text x="277.5" y="144.5">BP_RTN</text>
<text x="288.5" y="145.5">52</text>
<text x="311.1" y="149">1U@16V 0.01U</text>
<text x="346.1" y="145.5">57</text>
<text x="346.1" y="148.1">58</text>
<text x="351.3" y="144.5">PGND</text>
<text x="351.3" y="147">PGND</text>
<text x="351.3" y="149.5">PGND</text>
<text x="368" y="144.5">PGND</text>
<text x="368" y="147">PGND</text>
<text x="368" y="149.5">PGND</text>
<text x="377.4" y="145.5">129</text>
<text x="377.4" y="148.1">130</text>
<text x="182.9" y="152.4">12v</text>
<text x="257.2" y="150.6">25</text>
<text x="257.2" y="153.2">26</text>
<text x="257.2" y="155.7">27</text>
<text x="262.4" y="152.1">PH</text>
<text x="262.4" y="154.6">PH</text>
<text x="346.1" y="150.6">59</text>
<text x="346.1" y="153.2">61</text>
<text x="346.1" y="155.7">63</text>
<text x="351.3" y="152.1">PGND</text>
<text x="351.3" y="154.6">PGND</text>
<text x="368" y="152.1">PGND</text>
<text x="368" y="154.6">PGND</text>
<text x="377.4" y="150.6">131</text>
<text x="377.4" y="153.2">132</text>
<text x="377.4" y="155.7">133</text>
<text x="257.2" y="158.2">28</text>
<text x="257.2" y="160.8">29</text>
<text x="262.4" y="157.2">PH</text>
<text x="262.4" y="159.7">PH</text>
<text x="305" y="159.3">TPS0_PGOOD</text>
<text x="324.8" y="160.9">[2,12]</text>
<text x="346.1" y="158.2">71</text>
<text x="346.1" y="160.8">72</text>
<text x="351.3" y="157.2">PGND</text>
<text x="351.3" y="159.7">PGND</text>
<text x="368" y="157.2">PGND</text>
<text x="368" y="159.7">PGND</text>
<text x="377.4" y="158.2">134</text>
<text x="377.4" y="160.8">135</text>
<text x="191.8" y="163">22U@16V22U@16V22U@16V22U@16V</text>
<text x="262.4" y="162.2">PH</text>
<text x="266.6" y="166.8">TPSM846C23</text>
<text x="346.1" y="163.3">73</text>
<text x="346.1" y="165.9">89</text>
<text x="351.3" y="162.2">PGND</text>
<text x="351.3" y="164.8">PGND</text>
<text x="351.3" y="167.3">PGND</text>
<text x="368" y="162.2">PGND</text>
<text x="368" y="164.8">PGND</text>
<text x="368" y="167.3">PGND</text>
<text x="377.4" y="163.3">136</text>
<text x="377.4" y="165.9">137</text>
<text x="33" y="170.2">3.3v</text>
<text x="78.3" y="173.5">1</text>
<text x="91.6" y="170.4">U26</text>
<text x="108.2" y="173.5">21</text>
<text x="346.1" y="168.4">90</text>
<text x="346.1" y="170.9">91</text>
<text x="346.1" y="173.5">92</text>
<text x="351.3" y="169.9">PGND</text>
<text x="351.3" y="172.4">PGND</text>
<text x="368" y="169.9">PGND</text>
<text x="368" y="172.4">PGND</text>
<text x="377.4" y="168.4">138</text>
<text x="377.4" y="170.9">139</text>
<text x="377.4" y="173.5">140</text>
<text x="76.9" y="176">37</text>
<text x="76.9" y="178.6">38</text>
<text x="82" y="174.9">VOUT</text>
<text x="82" y="177.5">VOUT</text>
<text x="98.8" y="174.9">PGND</text>
<text x="98.8" y="177.5">PGND</text>
<text x="108.2" y="176">26</text>
<text x="108.2" y="178.6">27</text>
<text x="179.1" y="175.3">CO</text>
<text x="309.1" y="179.3">TPS0_PGOOD</text>
<text x="346.1" y="176">93</text>
<text x="346.1" y="178.6">94</text>
<text x="351.3" y="174.9">PGND</text>
<text x="351.3" y="177.5">PGND</text>
<text x="368" y="174.9">PGND</text>
<text x="368" y="177.5">PGND</text>
<text x="377.4" y="176">141</text>
<text x="377.4" y="178.6">142</text>
<text x="41.9" y="182">220U@6.3V</text>
<text x="52.1" y="182">100U</text>
<text x="62.2" y="182">100U</text>
<text x="78.3" y="181.1">2</text>
<text x="78.3" y="183.6">3</text>
<text x="82" y="180">VOUT</text>
<text x="82" y="182.6">FB</text>
<text x="82" y="185.1">AGND</text>
<text x="98.8" y="180">PGND</text>
<text x="98.8" y="182.6">PGND</text>
<text x="98.8" y="185.1">PGND</text>
<text x="108.2" y="181.1">28</text>
<text x="108.2" y="183.6">49</text>
<text x="279.9" y="181.5">[2]</text>
<text x="291.1" y="180.1">TPS0_BP3</text>
<text x="305.3" y="184.8">10k</text>
<text x="328.8" y="181.5">[2,12]</text>
<text x="346.1" y="181.1">95</text>
<text x="346.1" y="183.6">96</text>
<text x="351.3" y="180">PGND</text>
<text x="351.3" y="182.6">PGND</text>
<text x="351.3" y="185.1">PGND</text>
<text x="368" y="180">PGND</text>
<text x="368" y="182.6">PGND</text>
<text x="368" y="185.1">PGND</text>
<text x="377.4" y="181.1">143</text>
<text x="377.4" y="183.6">144</text>
<text x="78.3" y="186.2">4</text>
<text x="78.3" y="188.7">5</text>
<text x="78.3" y="191.3">6</text>
<text x="82" y="187.6">DNC</text>
<text x="82" y="190.2">TT</text>
<text x="98.8" y="187.6">PGND</text>
<text x="98.8" y="190.2">PGND</text>
<text x="108.2" y="186.2">50</text>
<text x="108.2" y="188.7">51</text>
<text x="108.2" y="191.3">52</text>
<text x="188" y="187.1">470U</text>
<text x="199.4" y="187.1">470U</text>
<text x="210.8" y="187.1">470U</text>
<text x="222.2" y="187.1">470U</text>
<text x="233.7" y="187.1">47U</text>
<text x="245.1" y="187.1">47U</text>
<text x="256.5" y="187.1">47U</text>
<text x="268" y="187.1">47U</text>
<text x="346.1" y="186.2">97</text>
<text x="346.1" y="188.7">98</text>
<text x="346.1" y="191.3">99</text>
<text x="351.3" y="187.6">PGND</text>
<text x="351.3" y="190.2">PGND</text>
<text x="368" y="187.6">PGND</text>
<text x="368" y="190.2">PGND</text>
<text x="377.4" y="186.2">145</text>
<text x="377.4" y="188.7">146</text>
<text x="377.4" y="191.3">147</text>
<text x="78.3" y="193.8">7</text>
<text x="78.3" y="196.3">8</text>
<text x="82" y="192.7">SS/TR</text>
<text x="82" y="195.3">PGOOD</text>
<text x="82" y="197.8">VOUT</text>
<text x="98.8" y="192.7">PGND</text>
<text x="98.8" y="195.3">PGND</text>
<text x="98.8" y="197.8">PGND</text>
<text x="108.2" y="193.8">53</text>
<text x="108.2" y="196.3">54</text>
<text x="344.7" y="193.8">100</text>
<text x="351.3" y="192.7">PGND</text>
<text x="351.3" y="195.3">PGND</text>
<text x="368" y="192.7">PGND</text>
<text x="368" y="195.3">PGND</text>
<text x="377.4" y="193.8">148</text>
<text x="76.9" y="198.9">39</text>
<text x="76.9" y="201.4">40</text>
<text x="78.3" y="204">9</text>
<text x="82" y="200.3">VOUT</text>
<text x="82" y="202.9">VOUT</text>
<text x="98.8" y="200.3">PGND</text>
<text x="98.8" y="202.9">PGND</text>
<text x="108.2" y="198.9">55</text>
<text x="108.2" y="201.4">56</text>
<text x="108.2" y="204">57</text>
<text x="311.6" y="200.7">TPS0_CNTL</text>
<text x="329.3" y="202.6">[2,12]</text>
<text x="355.5" y="199.8">TPSM846C23</text>
<text x="50.3" y="207.7">2.21k</text>
<text x="76.9" y="206.5">10</text>
<text x="76.9" y="209">11</text>
<text x="82" y="205.4">AGND</text>
<text x="82" y="208">EN</text>
<text x="98.8" y="205.4">PGND</text>
<text x="98.8" y="208">PGND</text>
<text x="108.2" y="206.5">58</text>
<text x="108.2" y="209">59</text>
<text x="296.4" y="206.4">10k</text>
<text x="76.9" y="211.6">22</text>
<text x="76.9" y="214.1">25</text>
<text x="82" y="210.5">VIN</text>
<text x="82" y="213">VIN</text>
<text x="82" y="215.6">VIN</text>
<text x="98.8" y="210.5">PGND</text>
<text x="98.8" y="213">PGND</text>
<text x="98.8" y="215.6">PGND</text>
<text x="108.2" y="211.6">60</text>
<text x="108.2" y="214.1">61</text>
<text x="50.3" y="217.8">17.8k</text>
<text x="76.9" y="216.7">41</text>
<text x="76.9" y="219.2">42</text>
<text x="76.9" y="221.7">43</text>
<text x="82" y="218.1">VIN</text>
<text x="82" y="220.7">VIN</text>
<text x="98.8" y="218.1">PGND</text>
<text x="98.8" y="220.7">PGND</text>
<text x="108.2" y="216.7">62</text>
<text x="108.2" y="219.2">63</text>
<text x="108.2" y="221.7">64</text>
<text x="76.9" y="224.3">44</text>
<text x="76.9" y="226.8">45</text>
<text x="82" y="223.2">VIN</text>
<text x="82" y="225.7">VIN</text>
<text x="98.8" y="223.2">PGND</text>
<text x="98.8" y="225.7">PGND</text>
<text x="108.2" y="224.3">65</text>
<text x="108.2" y="226.8">66</text>
<text x="26.7" y="229.9">12v</text>
<text x="76.9" y="229.4">46</text>
<text x="76.9" y="231.9">47</text>
<text x="82" y="228.3">VIN</text>
<text x="82" y="230.8">VIN</text>
<text x="82" y="233.4">VIN</text>
<text x="98.8" y="228.3">PGND</text>
<text x="98.8" y="230.8">PGND</text>
<text x="98.8" y="233.4">PGND</text>
<text x="108.2" y="229.4">67</text>
<text x="108.2" y="231.9">68</text>
<text x="76.9" y="234.4">48</text>
<text x="76.9" y="237">12</text>
<text x="76.9" y="239.5">13</text>
<text x="82" y="235.9">VIN</text>
<text x="82" y="238.4">PGND</text>
<text x="98.8" y="235.9">PGND</text>
<text x="98.8" y="238.4">PGND</text>
<text x="108.2" y="234.4">69</text>
<text x="108.2" y="237">70</text>
<text x="108.2" y="239.5">71</text>
<text x="35.6" y="243">100U</text>
<text x="48.3" y="243">10U@16V 10U@16V</text>
<text x="76.9" y="242.1">14</text>
<text x="76.9" y="244.6">15</text>
<text x="82" y="241">PGND</text>
<text x="82" y="243.5">PGND</text>
<text x="98.8" y="241">PGND</text>
<text x="98.8" y="243.5">PGND</text>
<text x="108.2" y="242.1">72</text>
<text x="108.2" y="244.6">16</text>
<text x="76.9" y="247.1">18</text>
<text x="76.9" y="249.7">19</text>
<text x="82" y="246.1">PGND</text>
<text x="82" y="248.6">PGND</text>
<text x="82" y="251.1">PGND</text>
<text x="98.6" y="251.1">AGND</text>
<text x="102" y="246.1">SW</text>
<text x="102" y="248.6">SW</text>
<text x="108.2" y="247.1">17</text>
<text x="108.2" y="249.7">23</text>
<text x="76.9" y="252.2">20</text>
<text x="82" y="253.7">PGND</text>
<text x="97.6" y="253.7">RT/CLK</text>
<text x="108.2" y="252.2">24</text>
<text x="123.9" y="257.2">48.7k</text>
<text x="87.1" y="258.2">TPSM84824</text>
<text x="401.8" y="272.2">2</text>
<text x="408.7" y="272.2">21</text>
</g>
</svg>
